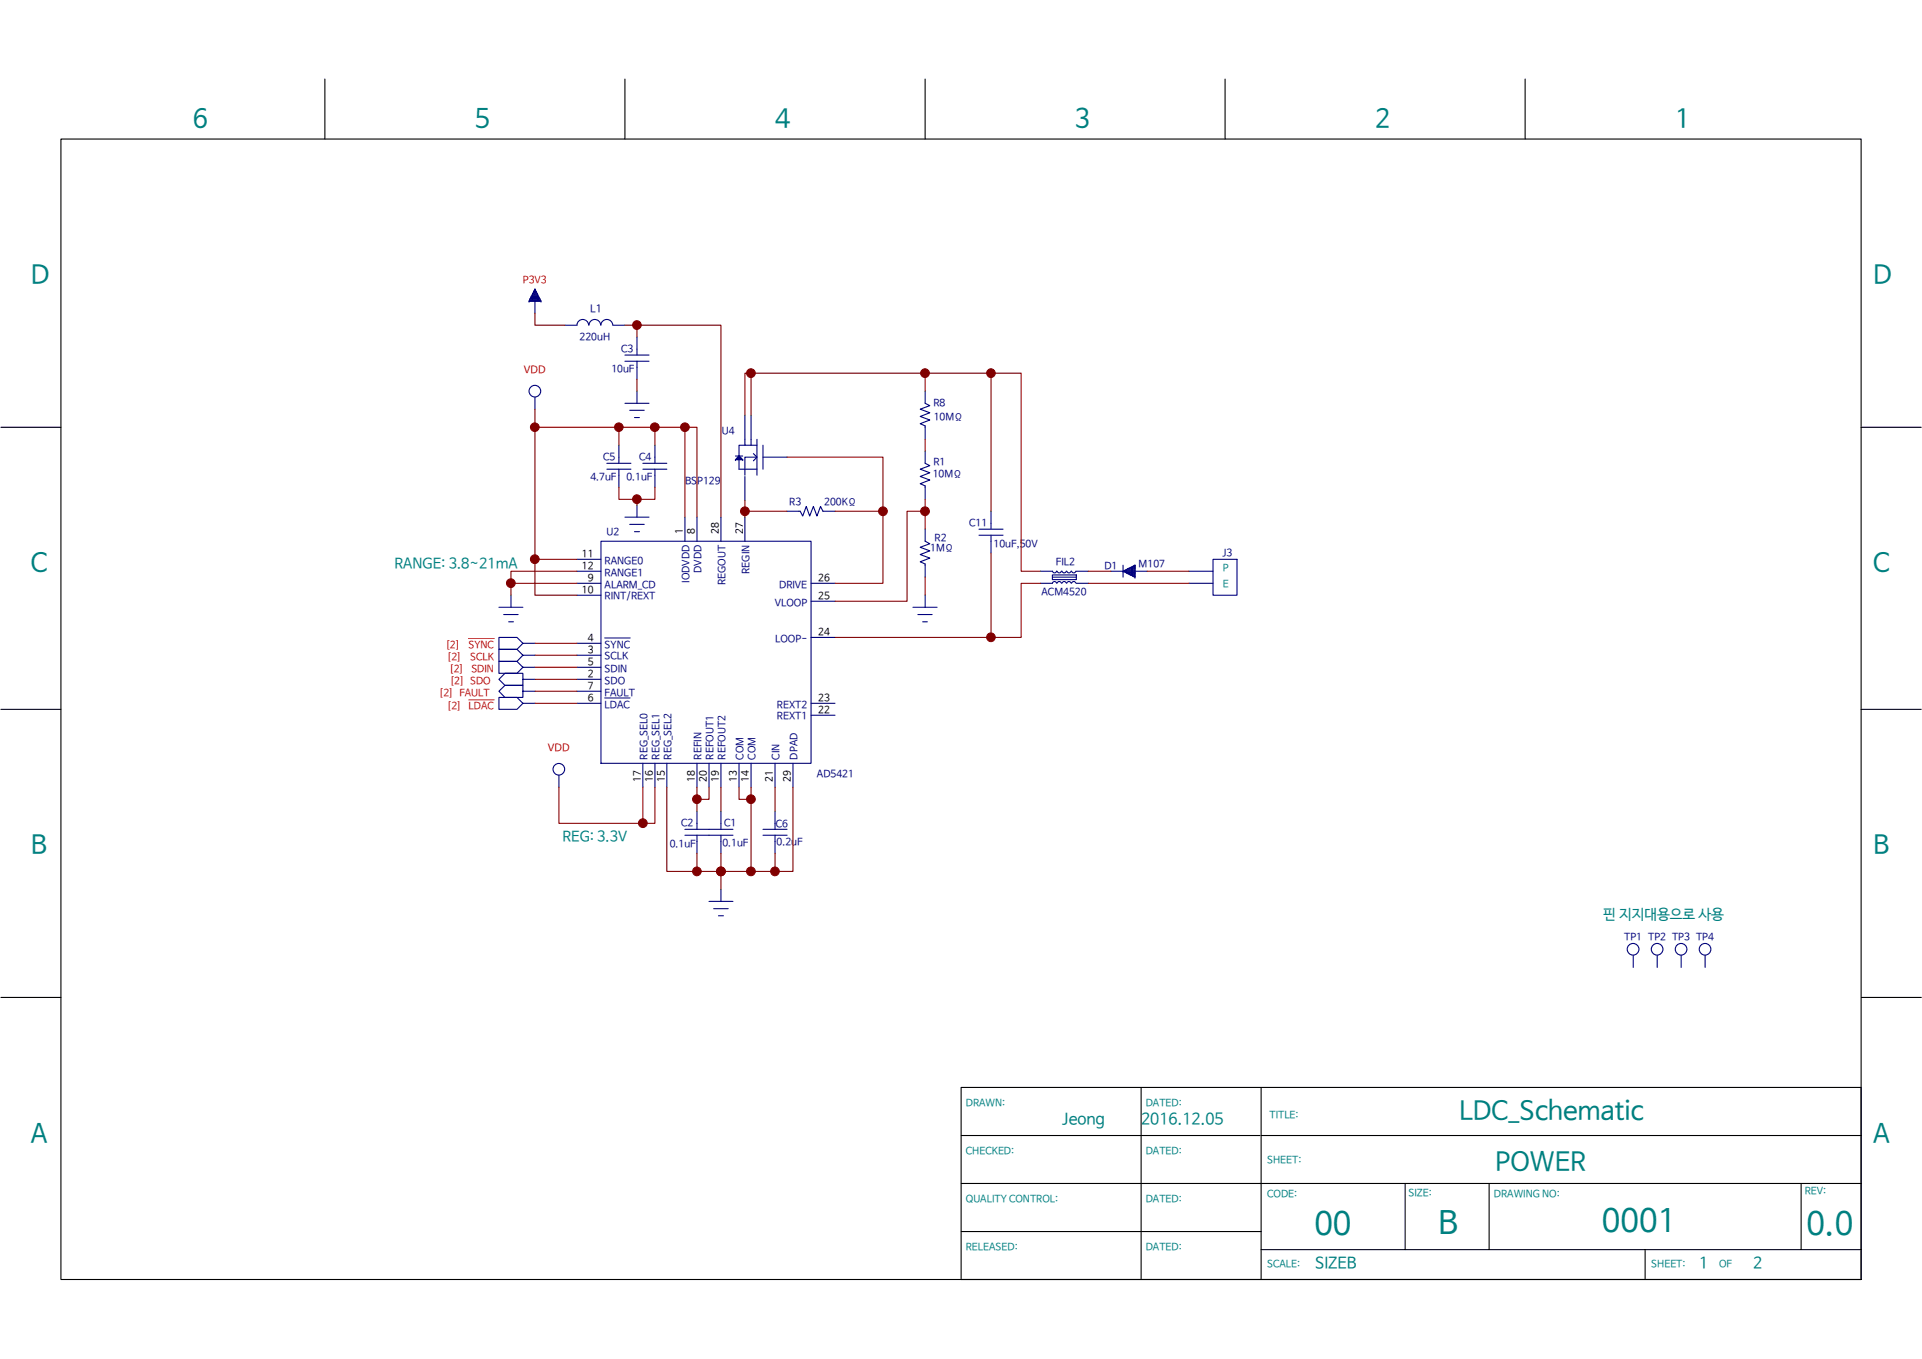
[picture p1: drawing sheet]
<svg xmlns="http://www.w3.org/2000/svg" width="297mm" height="210mm" viewBox="0 0 297 210" stroke-linecap="round" stroke-linejoin="round" font-family="sans-serif">
<g fill="none" stroke="#000080" stroke-width=".17">
<path d="M81.8 46.5h1.8M81.8 46.5h.1M81.8 46.4h1.7M81.9 46.5v-.4h1.5v.4M82 46h1.3M82.1 45.8h1.1v.7M82.1 45.7v.8M82.2 45.6h.9M82.3 45.4h.8v1.1M82.3 45.3v1.2M82.4 45.2h.5M82.5 45h.4v1.5"/>
<path d="M82.5 45v1.5M82.6 44.9h.1M82.7 44.7l.9 1.8h-1.8l.9-1.8v3.7M82.7 44.7v1.8M82.7 44.7h.1M83.6 46.5h.1M87.3 50.2h1.9M89.2 50.2a.9 .9 0 0 1 .9-.8 .9 .9 0 0 1 .9 .8M91 50.2a.9 .9 0 0 1 .9-.8 .9 .9 0 0 1 .9 .8M92.9 50.2a.91 .91 0 0 1 .9-.8 .91 .91 0 0 1 .9 .8M94.7 50.2h1.9M96.6 54.9h3.7"/>
<path d="M96.6 55.8h3.7M98.4 52.1v2.8M98.4 55.8v2.8M82.7 61.4v1.8M93.8 71.6h3.7M93.8 72.5h3.7M95.6 68.8v2.8M95.6 72.5v2.8M96.6 62.3h3.7M96.6 79.9h3.7M97.3 63.4h2.3M98.1 64.5h.7"/>
<path d="M98.4 60.5v1.8M98.4 78.1v1.8M99.4 72.5h3.7M99.4 71.6h3.7M101.2 68.8v2.8M101.2 72.5v2.8M105.9 79.9v3.7M107.7 79.9v3.7M111.4 79.9v3.7M113.7 71h1.1M113.7 71h.1M113.7 70.5h1.1"/>
<path d="M113.8 71v-.2h.8v.2M114 71v-.4h.4v.4M114.2 70.5l.6 .5h-1.1zM114.2 70.5h.1M114.2 70.5v.5M114.8 71h.1M115.1 68.8h-.9v3.7h2.8M115.1 79.9v3.7M115.1 64.2v4.6h1.9M115.1 73.6v3.7M116.1 64.2v4.6M116.4 70.1l.6 .5-.6 .6"/>
<path d="M117 67.9v5.5M117 70.6h-1.9v2.8M117.9 68.8v3.7M117.9 70.6h3.7M121.6 79h2.1l.4 .7 .5-1.4 .5 1.4 .6-1.4 .6 1.4 .5-1.4 .4 .7h1.8M143 69.7v1.9l.7 .3-1.5 .6 1.5 .5-1.5 .6 1.5 .6-1.5 .5 .8 .4v2.1M143 60.5v1.8l.7 .4-1.5 .5 1.5 .6-1.5 .5 1.5 .6-1.5 .6 .8 .3v2.1M153.2 79v2.8M77.1 93.8h3.7M77.8 95h2.3M78.6 96.1h.8M79 92v1.8"/>
<path d="M80.8 99.4l-.9-.9h-2.8v1.8h2.8l.9-.9h1.9M89.2 99.4h3.7M89.2 90.1h3.7M89.2 92h3.7M89.2 86.4h3.7M89.2 88.3h3.7M92.9 83.6h32.4v34.3h-32.4zM97.3 81h2.3M98.1 82.1h.7M125.3 90.1h3.7M125.3 92.9h3.7M125.3 98.5h3.7"/>
<path d="M141.1 93.8h3.7M141.9 95h2.2M142.6 96.1h.7M143 81.8v1.8l.7 .4-1.5 .6 1.5 .5-1.5 .6 1.5 .5-1.5 .6 .8 .3v2.1M143 92v1.8M151.3 81.8h3.7M151.3 82.7h3.7M153.2 82.7v2.8M160.8 90.1h1.8M162.6 90.1a.34 .34 0 0 1 .4-.2 .34 .34 0 0 1 .3 .2M162.6 88.8h3.7v.8h-3.7zM162.6 89.2h3.7"/>
<path d="M163.3 88.2a.33 .33 0 0 1-.3 .3 .33 .33 0 0 1-.4-.3l-1.8 .1M163.4 90.1a.35 .35 0 0 1 .3-.2 .35 .35 0 0 1 .3 .2M163.4 88.2a.35 .35 0 0 0 .3 .3 .35 .35 0 0 0 .3-.3M164.1 90.1a.35 .35 0 0 1 .4-.2 .35 .35 0 0 1 .3 .2M164.1 88.2a.35 .35 0 0 0 .4 .3 .35 .35 0 0 0 .3-.3M164.9 90.1a.35 .35 0 0 1 .3-.2 .35 .35 0 0 1 .3 .2M164.9 88.2a.35 .35 0 0 0 .3 .3 .35 .35 0 0 0 .3-.3M165.6 90.1a.35 .35 0 0 1 .3-.2 .35 .35 0 0 1 .4 .2M165.6 88.2a.35 .35 0 0 0 .3 .3 .35 .35 0 0 0 .4-.3M166.3 90.1h1.9M166.3 88.3h1.9M171.7 88.3h5.6"/>
<path d="M173.6 88.3l1.8-1v1.9zM173.6 88.3h.1M173.6 87.3v1.9M173.8 88.2v.2M173.9 88.1h1.5M173.9 88.1v.4h1.5M174.1 88v.6M174.3 87.9h1.1M174.3 87.9v.7h1.1M174.5 87.8v1M174.9 87.6v1.3M175.2 87.4v1.7"/>
<path d="M175.4 89.2h.1M175.4 87.3h.1M175.4 87.5h-.4v1.5h.4M175.4 87.7h-.7v1.1h.7M175.4 87.3v1.9M183.8 90.1h3.7M183.8 88.3h3.7M187.5 86.4h3.7v5.6h-3.7zM80.8 101.2l-.9-.9h-2.8v1.9h2.8l.9-1h1.9M80.8 103.1l-.9-.9h-2.8v1.8h2.8l.9-.9h1.9M80.8 105v.9h-2.8l-.9-.9 .9-1h2.8v1h1.9M80.8 106.8v1h-2.8l-.9-1 .9-.9h2.8v.9h1.9"/>
<path d="M80.8 108.7l-.9-.9h-2.8v1.8h2.8l.9-.9h1.9M86.4 119.8v1.8M89.2 105h3.7M89.2 101.2h3.7M89.2 103.1h3.7M89.2 108.7h3.7M89.2 106.8h3.7M99.4 117.9v3.7M101.2 117.9v3.7M103.1 117.9v3.7M107.7 117.9v3.7M109.6 117.9v3.7"/>
<path d="M111.4 117.9v3.7M114.2 117.9v3.7M116.1 117.9v3.7M119.8 117.9v3.7M122.6 117.9v3.7M125.3 108.7h3.7M125.3 110.5h3.7M105.9 128.1h7.4M105.9 129.1h7.4M107.7 125.3v2.8M107.7 129.1v2.7M109.6 139.3h3.7"/>
<path d="M111.4 125.3v2.8M111.4 129.1v2.7M111.4 137.4v1.9M117.9 128.1h3.7M117.9 129.1h3.7M119.8 125.3v2.8M119.8 129.1v2.7M110.3 140.4h2.2M111 141.5h.8M252.4 147.6v1.9M256.1 147.6v1.9M259.8 147.6v1.9"/>
<path d="M263.5 147.6v1.9"/>
<circle cx="82.7" cy="60.4" r=".9"/>
<circle cx="86.4" cy="118.9" r=".9"/>
<circle cx="252.4" cy="146.7" r=".9"/>
<circle cx="256.1" cy="146.7" r=".9"/>
<circle cx="259.8" cy="146.7" r=".9"/>
<circle cx="263.5" cy="146.7" r=".9"/>
</g>
<path d="M93.4 98.6h4M93.4 107.8h4" fill="none" stroke="#000080" stroke-width=".15"/>
<g fill="none" stroke="#800000" stroke-width=".17">
<path d="M82.7 48.4v1.8h4.6M96.6 50.2h1.8M98.4 50.2h13v29.7M98.4 50.2v1.9M98.4 58.6v1.9M116.1 57.7h26.9v2.8M143 57.7h10.2M153.2 57.7v21.3M153.2 57.7h4.6v30.6h3M82.7 63.2v2.8M95.6 66h5.6M95.6 75.3v1.9h2.8v.9"/>
<path d="M95.6 66h-12.9v20.4M95.6 66v2.8M101.2 75.3v1.9h-2.8M101.2 66v2.8M101.2 66h4.7v13.9M105.9 66h1.8v13.9M115.1 77.3v2.6M115.1 79h6.5M115.1 64.2v-6.5h1v6.5M121.6 70.6h14.9v8.4M129 79h7.5M136.5 79v11.1h-7.5"/>
<path d="M143 79h-2.8v13.9h-11.2M143 67.9v1.8M143 77.2v4.6M82.7 86.4v5.6h6.5M82.7 99.4h6.5M82.7 86.4h6.5M89.2 88.3h-10.2v1.8M89.2 90.1h-10.2v1.9M129 98.5h24.2M143 89.2v2.8M153.2 85.5v13h4.6v-8.4h3M168.2 88.3h3.5"/>
<path d="M168.2 90.1h15.6M177.3 88.3h6.5M82.7 101.2h6.5M82.7 103.1h6.5M82.7 105h6.5M82.7 106.8h6.5M82.7 108.7h6.5M86.4 121.6v5.6h14.8v-5.6M99.4 121.6v5.6M103.1 121.6v13h4.6M107.7 121.6v3.7M107.7 131.8v2.8"/>
<path d="M109.6 121.6v1.9h-1.9M111.4 121.6v3.7M111.4 131.8v2.8h-3.7M114.2 121.6v1.9h1.9M116.1 121.6v1.9M116.1 123.5v11.1h3.7M116.1 134.6h-4.7v2.8M119.8 121.6v3.7M119.8 131.8v2.8M122.6 121.6v13h-2.8"/>
</g>
<g fill="#800000" stroke="#800000" stroke-width=".15">
<circle cx="143" cy="79" r=".68"/>
<circle cx="115.1" cy="79" r=".68"/>
<circle cx="136.5" cy="79" r=".68"/>
<circle cx="116.1" cy="123.5" r=".68"/>
<circle cx="107.7" cy="123.5" r=".67"/>
<circle cx="78.9" cy="90.1" r=".68"/>
<circle cx="82.7" cy="86.4" r=".68"/>
<circle cx="99.4" cy="127.2" r=".68"/>
<circle cx="98.4" cy="50.2" r=".67"/>
<circle cx="101.2" cy="66" r=".67"/>
<circle cx="98.4" cy="77.1" r=".67"/>
<circle cx="105.9" cy="66" r=".67"/>
<circle cx="119.8" cy="134.6" r=".67"/>
<circle cx="116.1" cy="134.6" r=".68"/>
<circle cx="111.4" cy="134.6" r=".68"/>
<circle cx="107.7" cy="134.6" r=".67"/>
<circle cx="95.6" cy="66" r=".67"/>
<circle cx="82.7" cy="66" r=".67"/>
<circle cx="153.1" cy="98.5" r=".67"/>
<circle cx="153.1" cy="57.7" r=".67"/>
<circle cx="143" cy="57.7" r=".68"/>
<circle cx="116.1" cy="57.7" r=".68"/>
</g>
<path d="M72.4 98.7h4M72.4 108.1h4" fill="none" stroke="#f00" stroke-width=".15"/>
<g fill="none" stroke="#000" stroke-width=".17">
<path d="M50.2 12.2v9.3M96.6 12.2v9.3M143 12.2v9.3M189.3 12.2v9.3M235.7 12.2v9.3M9.4 21.5h278.2v176.2h-278.2zM.1 66h9.3M287.6 66h9.3M.1 109.6h9.3M287.6 109.6h9.3M.1 154.1h9.3M287.7 154.1h9.2"/>
<path d="M148.5 175.5h46.2M148.5 168h139.1v29.7h-139.1zM176.4 168v29.7M194.9 168v29.7M194.9 175.5h92.7M148.5 190.3h46.4M148.5 182.9h139.1M194.9 193.1h92.7M217.2 182.9v10.2M230.1 182.9v10.2M254.3 193.1v4.6M278.4 182.9v10.2"/>
</g>
<g font-size="4.9" fill="#008080">
<text x="203.1" y="190.7">00</text>
<text x="222.3" y="190.5">B</text>
<text x="247.6" y="190.2">0001</text>
<text x="279.2" y="190.7">0.0</text>
</g>
<g font-size="4" fill="#008080">
<text x="29.8" y="19.6">6</text>
<text x="73.4" y="19.6">5</text>
<text x="119.8" y="19.6">4</text>
<text x="166.1" y="19.6">3</text>
<text x="212.5" y="19.6">2</text>
<text x="258.9" y="19.6">1</text>
<text x="4.8" y="43.7">D</text>
<text x="289.5" y="43.7">D</text>
<text x="4.8" y="88.3">C</text>
<text x="289.5" y="88.3">C</text>
<text x="4.8" y="131.8">B</text>
<text x="289.5" y="131.8">B</text>
<text x="225.5" y="172.9">LDC_Schematic</text>
<text x="4.8" y="176.4">A</text>
<text x="289.5" y="176.4">A</text>
<text x="231.1" y="180.8">POWER</text>
</g>
<g font-size="2.4" fill="#008080">
<text x="164.2" y="173.7">Jeong</text>
<text x="176.4" y="173.7">2016.12.05</text>
<text x="203.2" y="196">SIZEB</text>
<text x="262.6" y="196">1</text>
<text x="271" y="196">2</text>
</g>
<g font-size="2.2" fill="#008080">
<text x="61" y="87.7">RANGE: 3.8~21mA</text>
<text x="86.9" y="130">REG: 3.3V</text>
<text x="247.8" y="142.1">핀 지지대용으로 사용</text>
</g>
<text font-size="1.6" fill="#000080" x="91.2" y="48.2">L1</text>
<g font-size="1.6" fill="#f00">
<text x="81" y="57.7">VDD</text>
<text x="84.7" y="116.1">VDD</text>
</g>
<g font-size="1.5" fill="#f00">
<text x="80.8" y="43.7">P3V3</text>
<text x="68.9" y="100.1">[2]</text>
<text x="72.4" y="100.1">SYNC</text>
<text x="72.7" y="102">SCLK</text>
<text x="67.8" y="107.6">[2] FAULT</text>
<text x="69.1" y="102">[2]</text>
<text x="69.4" y="103.9">[2]</text>
<text x="69.5" y="105.7">[2] SDO</text>
<text x="72.9" y="103.8">SDIN</text>
<text x="69.1" y="109.6">[2]</text>
<text x="72.4" y="109.6">LDAC</text>
</g>
<g font-size="1.5" fill="#000080">
<text x="89.6" y="52.5">220uH</text>
<text x="94.5" y="57.5">10uF</text>
<text x="96" y="54.3">C3</text>
<text x="144.2" y="62.7">R8</text>
<text x="144.3" y="64.9">10MΩ</text>
<text x="93.2" y="71">C5</text>
<text x="98.8" y="71">C4</text>
<text x="111.5" y="67.1">U4</text>
<text x="144.2" y="71.8">R1</text>
<text x="91.2" y="74.2">4.7uF</text>
<text x="96.8" y="74.2">0.1uF</text>
<text x="105.9" y="74.7">BSP129</text>
<text x="144.1" y="73.6">10MΩ</text>
<text x="93.7" y="82.7">U2</text>
<text x="122" y="78.1">R3</text>
<text x="127.4" y="78.1">200KΩ</text>
<text x="144.4" y="83.6">R2</text>
<text x="149.8" y="81.2">C11</text>
<text x="93.4" y="87.1">RANGE0</text>
<text x="93.4" y="88.9">RANGE1</text>
<text x="108.4" y="88.5" transform="rotate(-90 108.4 88.5)">DVDD</text>
<text x="115.8" y="88.6" transform="rotate(-90 115.8 88.6)">REGIN</text>
<text x="143.8" y="85.1">1MΩ</text>
<text x="153.6" y="84.6">10uF,50V</text>
<text x="163.2" y="87.3">FIL2</text>
<text x="170.7" y="87.9">D1</text>
<text x="176" y="87.5">M107</text>
<text x="188.9" y="85.9">J3</text>
<text x="93.4" y="90.8">ALARM_CD</text>
<text x="93.4" y="92.6">RINT/REXT</text>
<text x="106.5" y="90.1" transform="rotate(-90 106.5 90.1)">IODVDD</text>
<text x="112.1" y="90.4" transform="rotate(-90 112.1 90.4)">REGOUT</text>
<text x="119.7" y="93.6">VLOOP</text>
<text x="120.4" y="90.8">DRIVE</text>
<text x="161" y="92">ACM4520</text>
<text x="93.4" y="101.9">SCLK</text>
<text x="93.4" y="100.1">SYNC</text>
<text x="119.8" y="99.1">LOOP-</text>
<text x="93.4" y="105.6">SDO</text>
<text x="93.4" y="103.8">SDIN</text>
<text x="93.4" y="107.5">FAULT</text>
<text x="93.4" y="109.3">LDAC</text>
<text x="120.1" y="109.3">REXT2</text>
<text x="120.1" y="111.2">REXT1</text>
<text x="100" y="117.4" transform="rotate(-90 100 117.4)">REG_SEL0</text>
<text x="101.9" y="117.4" transform="rotate(-90 101.9 117.4)">REG_SEL1</text>
<text x="103.7" y="117.4" transform="rotate(-90 103.7 117.4)">REG_SEL2</text>
<text x="108.4" y="117.4" transform="rotate(-90 108.4 117.4)">REFIN</text>
<text x="110.2" y="117.4" transform="rotate(-90 110.2 117.4)">REFOUT1</text>
<text x="112.1" y="117.4" transform="rotate(-90 112.1 117.4)">REFOUT2</text>
<text x="114.9" y="117.4" transform="rotate(-90 114.9 117.4)">COM</text>
<text x="116.7" y="117.4" transform="rotate(-90 116.7 117.4)">COM</text>
<text x="120.4" y="117.4" transform="rotate(-90 120.4 117.4)">CIN</text>
<text x="123.2" y="117.4" transform="rotate(-90 123.2 117.4)">DPAD</text>
<text x="126.3" y="120">AD5421</text>
<text x="103.5" y="130.9">0.1uF</text>
<text x="105.3" y="127.6">C2</text>
<text x="111.7" y="130.7">0.1uF</text>
<text x="111.9" y="127.6">C1</text>
<text x="119.9" y="127.8">C6</text>
<text x="120" y="130.6">0.2uF</text>
<text x="251" y="145.2">TP1 TP2 TP3 TP4</text>
</g>
<g font-size="1.5">
<text x="105.5" y="82.5" transform="rotate(-90 105.5 82.5)">1</text>
<text x="107.3" y="82.5" transform="rotate(-90 107.3 82.5)">8</text>
<text x="111" y="82.5" transform="rotate(-90 111 82.5)">28</text>
<text x="114.8" y="82.5" transform="rotate(-90 114.8 82.5)">27</text>
<text x="89.9" y="86">11</text>
<text x="89.9" y="87.9">12</text>
<text x="90.8" y="89.7">9</text>
<text x="126.5" y="89.7">26</text>
<text x="89.9" y="91.6">10</text>
<text x="126.5" y="92.5">25</text>
<text x="90.8" y="100.9">3</text>
<text x="90.8" y="99">4</text>
<text x="126.5" y="98.1">24</text>
<text x="90.8" y="104.6">2</text>
<text x="90.8" y="102.7">5</text>
<text x="90.8" y="106.4">7</text>
<text x="90.8" y="108.3">6</text>
<text x="126.5" y="108.3">23</text>
<text x="126.5" y="110.2">22</text>
<text x="99" y="120.9" transform="rotate(-90 99 120.9)">17</text>
<text x="100.9" y="120.9" transform="rotate(-90 100.9 120.9)">16</text>
<text x="102.7" y="120.9" transform="rotate(-90 102.7 120.9)">15</text>
<text x="107.3" y="120.9" transform="rotate(-90 107.3 120.9)">18</text>
<text x="109.2" y="120.9" transform="rotate(-90 109.2 120.9)">20</text>
<text x="111" y="120.9" transform="rotate(-90 111 120.9)">19</text>
<text x="113.8" y="120.9" transform="rotate(-90 113.8 120.9)">13</text>
<text x="115.7" y="120.9" transform="rotate(-90 115.7 120.9)">14</text>
<text x="119.4" y="120.9" transform="rotate(-90 119.4 120.9)">21</text>
<text x="122.2" y="120.9" transform="rotate(-90 122.2 120.9)">29</text>
</g>
<g font-size="1.5" fill="#008080">
<text x="189" y="88.3">P</text>
<text x="189" y="90.7">E</text>
<text x="149.3" y="170.8">DRAWN:</text>
<text x="177.1" y="170.8">DATED:</text>
<text x="196.2" y="172.7">TITLE:</text>
<text x="149.3" y="178.2">CHECKED:</text>
<text x="177.1" y="178.2">DATED:</text>
<text x="195.8" y="179.7">SHEET:</text>
<text x="149.3" y="185.7">QUALITY CONTROL:</text>
<text x="177.1" y="185.7">DATED:</text>
<text x="195.8" y="184.9">CODE:</text>
<text x="217.7" y="184.7">SIZE:</text>
<text x="230.9" y="184.9">DRAWING NO:</text>
<text x="278.9" y="184.5">REV:</text>
<text x="149.3" y="193.1">RELEASED:</text>
<text x="177.1" y="193.1">DATED:</text>
<text x="195.8" y="195.8">SCALE:</text>
<text x="255.2" y="195.8">SHEET:</text>
<text x="265.7" y="195.8">OF</text>
</g>
</svg>
